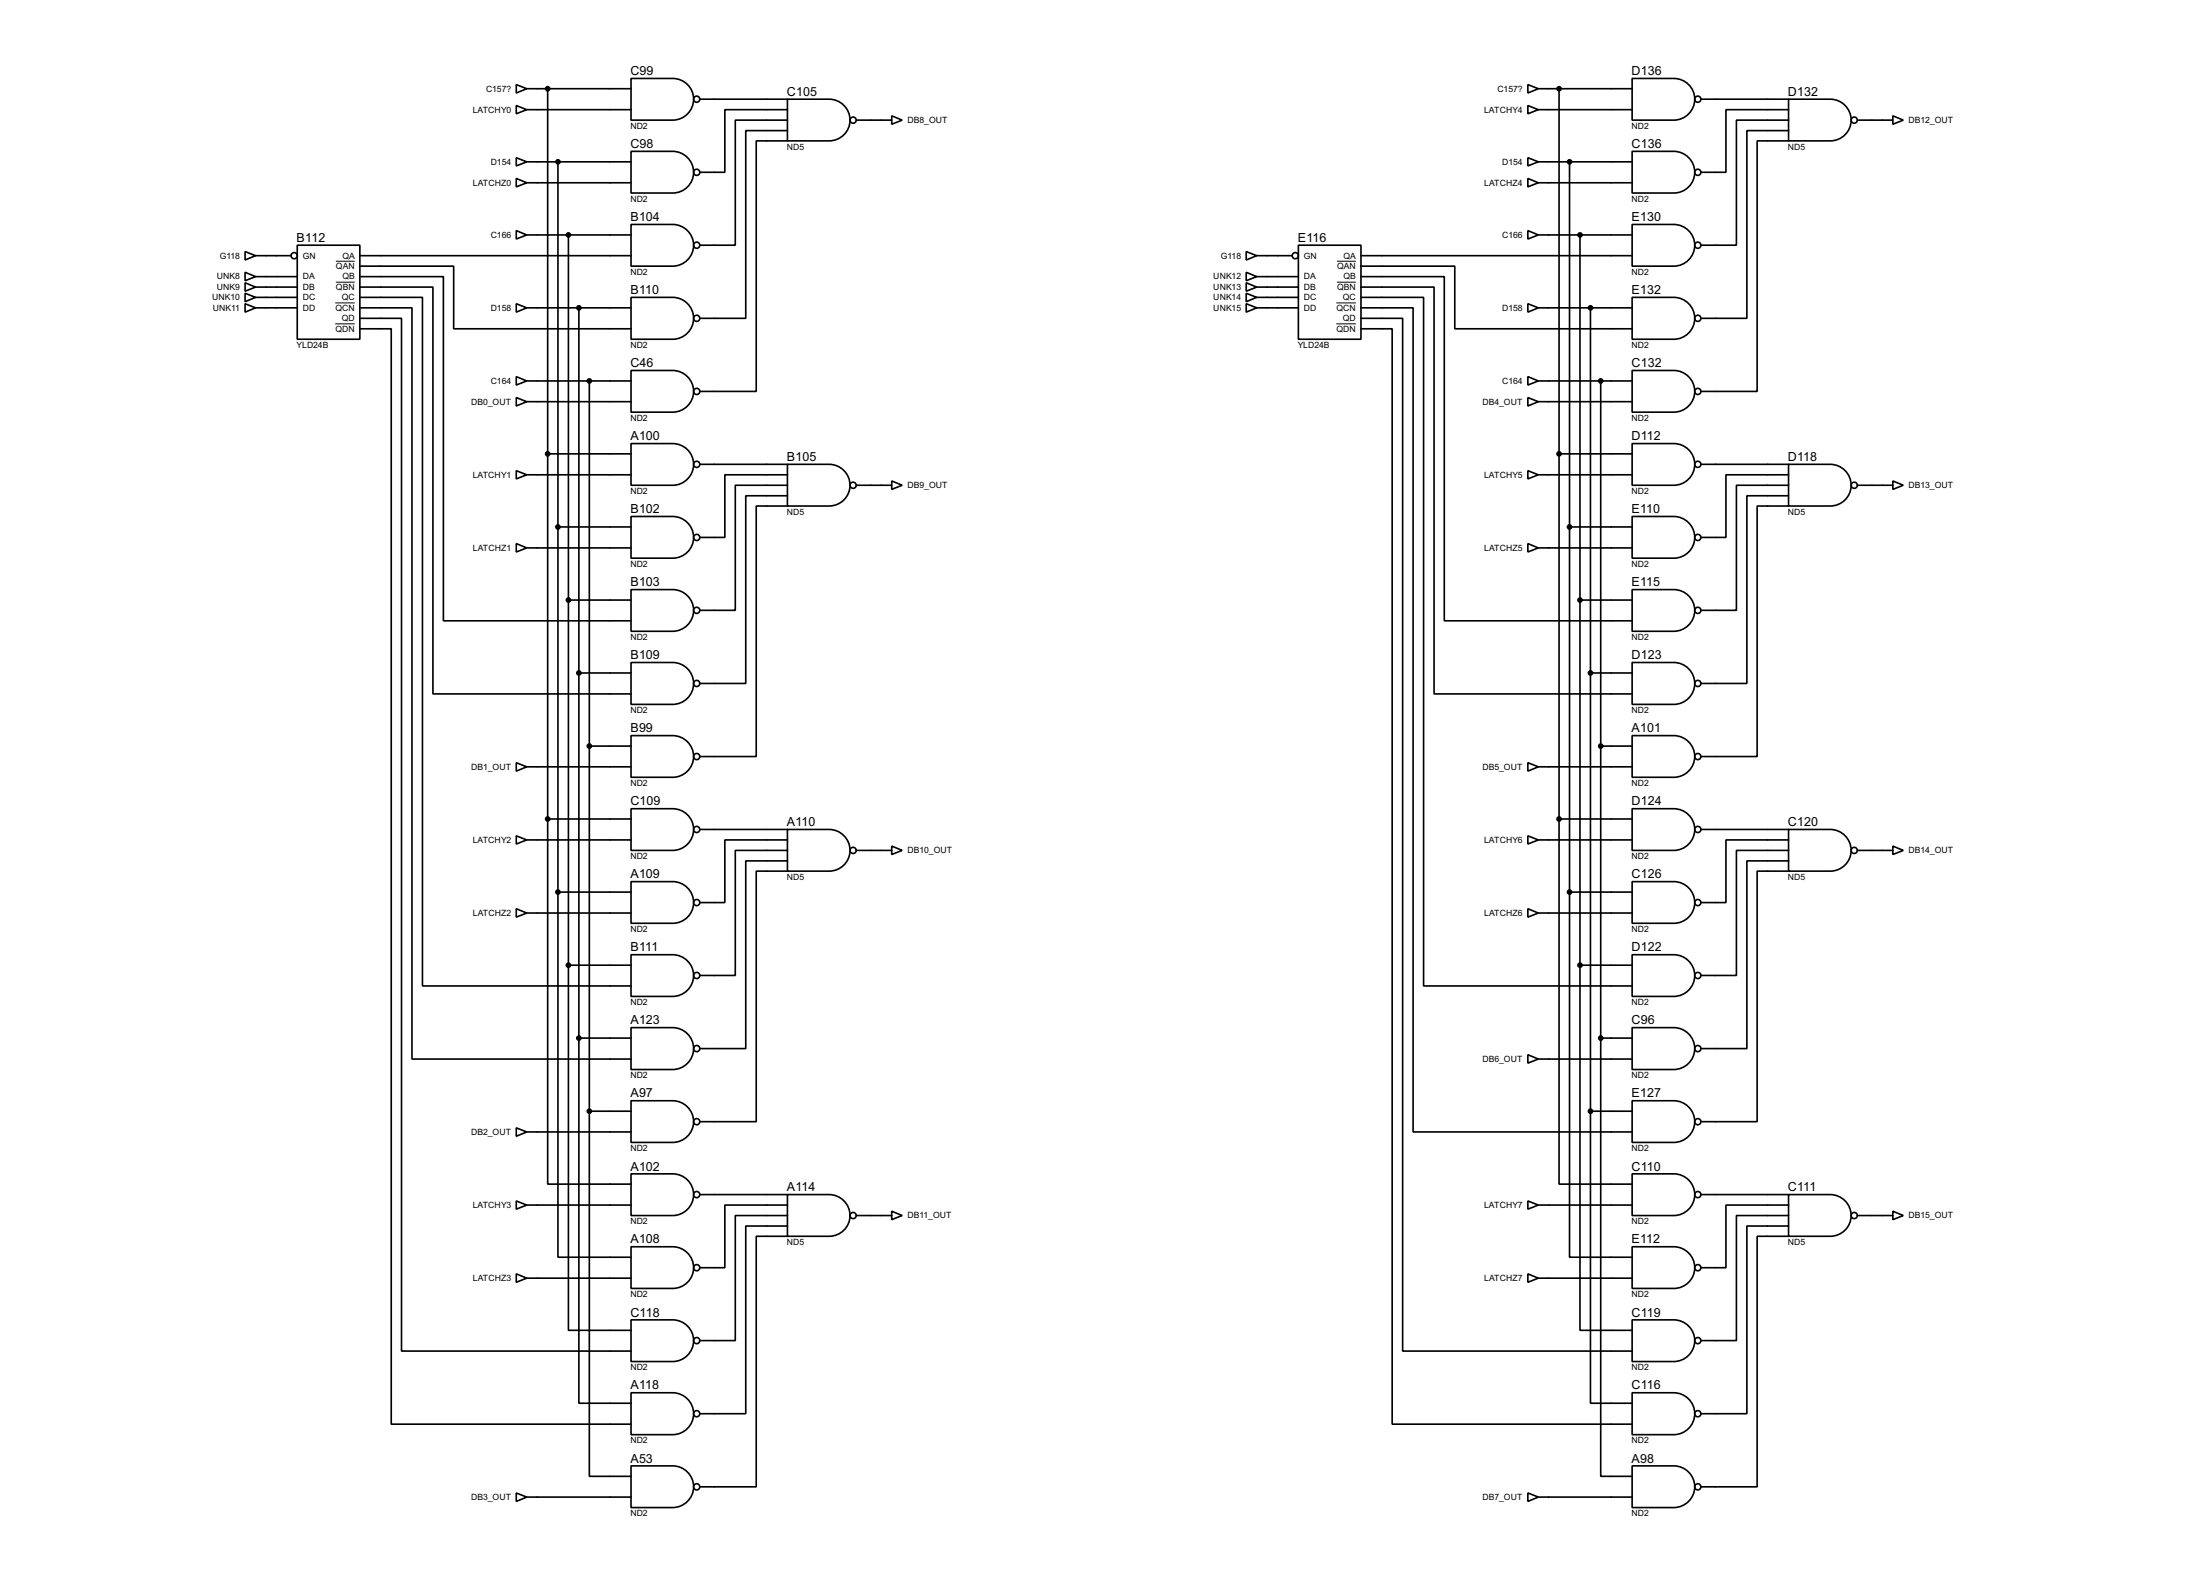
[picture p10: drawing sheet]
<svg xmlns="http://www.w3.org/2000/svg" width="536mm" height="383mm" viewBox="0 0 536 383" stroke-linecap="round" stroke-linejoin="round" font-family="sans-serif">
<g fill="none" stroke="#000" stroke-width=".4">
<path d="M153.7 19.1h10.2a5.1 5.1 0 0 1 5.1 5.1 5.1 5.1 0 0 1-5.1 5.1h-10.2zM397.6 19.1h10.1a5.1 5.1 0 0 1 5.1 5.1 5.1 5.1 0 0 1-5.1 5.1h-10.1zM125.8 20.6l2.5 1-2.5 1.1zM125.8 38.4l2.5 1-2.5 1zM125.8 25.7l2.5 1-2.5 1zM128.3 26.7h25.4M128.3 21.6h25.4M128.3 39.4h25.4M133.4 21.6v177.8M135.9 39.4v177.8M153.7 36.9h10.2a5.1 5.1 0 0 1 5.1 5 5.1 5.1 0 0 1-5.1 5.1h-10.2zM170.5 24.2h21.3"/>
<path d="M191.8 24.2h10.2a5.1 5.1 0 0 1 5.1 5 5.1 5.1 0 0 1-5.1 5.1h-10.2zM191.8 26.7h-15.2v15.3h-6.1M191.8 29.3h-12.7v30.4h-8.6M191.8 31.8h-10.1v45.7h-11.2M191.8 34.3h-7.6v61h-13.7M208.6 29.3h8.6M217.2 28.2l2.6 1.1-2.6 1zM372.2 20.6l2.5 1-2.5 1.1zM372.2 25.7l2.5 1-2.5 1zM372.2 38.4l2.5 1-2.5 1zM374.7 26.7h22.9M374.7 21.6h22.9"/>
<path d="M374.7 39.4h22.9M379.8 21.6v177.8M382.3 39.4v177.8M397.6 36.9h10.1a5.1 5.1 0 0 1 5.1 5 5.1 5.1 0 0 1-5.1 5.1h-10.1zM414.3 24.2h21.4M435.7 24.2h10.1a5.1 5.1 0 0 1 5.1 5 5.1 5.1 0 0 1-5.1 5.1h-10.1zM435.7 29.3h-12.7v30.4h-8.7M435.7 34.3h-7.7v61h-13.7M435.7 31.8h-10.2v45.7h-11.2M435.7 26.7h-15.3v15.3h-6.1M452.4 29.3h8.7M461.1 28.2l2.5 1.1-2.5 1z"/>
<path d="M72.4 59.7h15.3v22.9h-15.3zM125.8 56.2l2.5 1-2.5 1zM125.8 43.5l2.5 1-2.5 1zM128.3 44.5h25.4M128.3 57.2h25.4M138.5 57.2v177.8M153.7 54.7h10.2a5.1 5.1 0 0 1 5.1 5 5.1 5.1 0 0 1-5.1 5.1h-10.2zM316.3 59.7h15.2v22.9h-15.2zM372.2 43.5l2.5 1-2.5 1zM372.2 56.2l2.5 1-2.5 1zM374.7 44.5h22.9M374.7 57.2h22.9"/>
<path d="M384.9 57.2v177.8M397.6 54.7h10.1a5.1 5.1 0 0 1 5.1 5 5.1 5.1 0 0 1-5.1 5.1h-10.1zM59.7 61.3l2.6 1-2.6 1zM59.7 66.3l2.6 1.1-2.6 1zM59.7 74l2.6 1-2.6 1zM59.7 71.4l2.6 1-2.6 1.1zM59.7 68.9l2.6 1-2.6 1zM62.3 62.3h8.6M62.3 67.4h10.1M62.3 75h10.1M62.3 72.4h10.1M62.3 69.9h10.1"/>
<path d="M87.7 67.4h20.3v83.8h45.7M87.7 64.8h22.8v15.3h43.2M87.7 69.9h17.8v99.1h48.2M87.7 72.4h15.2v167.7h50.8M87.7 77.5h10.1v251.5h55.9M87.7 75h12.7v182.9h53.3M87.7 62.3h66M125.8 74l2.5 1-2.5 1zM128.3 75h25.4M141 75v177.8M153.7 72.4h10.2a5.1 5.1 0 0 1 5.1 5.1 5.1 5.1 0 0 1-5.1 5.1h-10.2zM303.6 61.3l2.5 1-2.5 1z"/>
<path d="M303.6 66.3l2.5 1.1-2.5 1zM303.6 68.9l2.5 1-2.5 1zM303.6 71.4l2.5 1-2.5 1.1zM303.6 74l2.5 1-2.5 1zM306.1 62.3h8.7M306.1 67.4h10.2M306.1 75h10.2M306.1 72.4h10.2M306.1 69.9h10.2M331.5 67.4h20.3v83.8h45.8M331.5 64.8h22.9v15.3h43.2M331.5 75h12.7v200.6h53.4"/>
<path d="M331.5 72.4h15.3v167.7h50.8M331.5 77.5h10.2v251.5h55.9M331.5 69.9h17.8v99.1h48.3M331.5 62.3h66.1M372.2 74l2.5 1-2.5 1zM374.7 75h22.9M387.4 75v195.6M397.6 72.4h10.1a5.1 5.1 0 0 1 5.1 5.1 5.1 5.1 0 0 1-5.1 5.1h-10.1zM87.7 80.1h7.6v266.7h58.4M125.8 91.7l2.5 1.1-2.5 1zM125.8 96.8l2.5 1-2.5 1.1zM128.3 97.8h25.4"/>
<path d="M128.3 92.8h25.4M143.6 92.8v177.8M153.7 90.2h10.2a5.1 5.1 0 0 1 5.1 5.1 5.1 5.1 0 0 1-5.1 5.1h-10.2zM331.5 80.1h7.6v266.7h58.5M372.2 91.7l2.5 1.1-2.5 1zM372.2 96.8l2.5 1-2.5 1.1zM374.7 97.8h22.9M374.7 92.8h22.9M389.9 92.8v160M397.6 90.2h10.1a5.1 5.1 0 0 1 5.1 5.1 5.1 5.1 0 0 1-5.1 5.1h-10.1zM125.8 114.6l2.5 1-2.5 1zM128.3 115.6h25.4"/>
<path d="M133.4 110.5h20.3M153.7 108h10.2a5.1 5.1 0 0 1 5.1 5.1 5.1 5.1 0 0 1-5.1 5.1h-10.2zM170.5 113.1h21.3M191.8 113.1h10.2a5.1 5.1 0 0 1 5.1 5 5.1 5.1 0 0 1-5.1 5.1h-10.2zM191.8 115.6h-15.2v15.3h-6.1M191.8 118.2h-12.7v30.4h-8.6M208.6 118.2h8.6M217.2 117.1l2.6 1.1-2.6 1zM372.2 114.6l2.5 1-2.5 1zM374.7 115.6h22.9M379.8 110.5h17.8M397.6 108h10.1a5.1 5.1 0 0 1 5.1 5.1 5.1 5.1 0 0 1-5.1 5.1h-10.1z"/>
<path d="M414.3 113.1h21.4M435.7 113.1h10.1a5.1 5.1 0 0 1 5.1 5 5.1 5.1 0 0 1-5.1 5.1h-10.1zM435.7 118.2h-12.7v30.4h-8.7M435.7 115.6h-15.3v15.3h-6.1M452.4 118.2h8.7M461.1 117.1l2.5 1.1-2.5 1zM125.8 132.4l2.5 1-2.5 1zM128.3 133.4h25.4M135.9 128.3h17.8M153.7 125.8h10.2a5.1 5.1 0 0 1 5.1 5 5.1 5.1 0 0 1-5.1 5.1h-10.2zM191.8 123.2h-7.6v61h-13.7M191.8 120.7h-10.1v45.7h-11.2"/>
<path d="M372.2 132.4l2.5 1-2.5 1zM374.7 133.4h22.9M382.3 128.3h15.3M397.6 125.8h10.1a5.1 5.1 0 0 1 5.1 5 5.1 5.1 0 0 1-5.1 5.1h-10.1zM435.7 123.2h-7.7v61h-13.7M435.7 120.7h-10.2v45.7h-11.2M138.5 146.1h15.2M153.7 143.6h10.2a5.1 5.1 0 0 1 5.1 5 5.1 5.1 0 0 1-5.1 5.1h-10.2zM384.9 146.1h12.7M397.6 143.6h10.1a5.1 5.1 0 0 1 5.1 5 5.1 5.1 0 0 1-5.1 5.1h-10.1zM141 163.9h12.7M153.7 179.1h10.2a5.1 5.1 0 0 1 5.1 5.1 5.1 5.1 0 0 1-5.1 5.1h-10.2z"/>
<path d="M153.7 161.3h10.2a5.1 5.1 0 0 1 5.1 5.1 5.1 5.1 0 0 1-5.1 5.1h-10.2zM387.4 163.9h10.2M397.6 179.1h10.1a5.1 5.1 0 0 1 5.1 5.1 5.1 5.1 0 0 1-5.1 5.1h-10.1zM397.6 161.3h10.1a5.1 5.1 0 0 1 5.1 5.1 5.1 5.1 0 0 1-5.1 5.1h-10.1zM125.8 185.7l2.5 1-2.5 1.1zM128.3 186.7h25.4M133.4 199.4v88.9h20.3M133.4 199.4h20.3M143.6 181.7h10.1M153.7 196.9h10.2a5.1 5.1 0 0 1 5.1 5.1 5.1 5.1 0 0 1-5.1 5.1h-10.2zM372.2 185.7l2.5 1-2.5 1.1zM374.7 186.7h22.9"/>
<path d="M379.8 199.4v88.9h17.8M379.8 199.4h17.8M389.9 181.7h7.7M397.6 196.9h10.1a5.1 5.1 0 0 1 5.1 5.1 5.1 5.1 0 0 1-5.1 5.1h-10.1zM125.8 203.5l2.5 1-2.5 1zM128.3 204.5h25.4M135.9 217.2v88.9h17.8M135.9 217.2h17.8M153.7 214.7h10.2a5.1 5.1 0 0 1 5.1 5 5.1 5.1 0 0 1-5.1 5.1h-10.2zM170.5 202h21.3M191.8 202h10.2a5.1 5.1 0 0 1 5.1 5 5.1 5.1 0 0 1-5.1 5.1h-10.2zM191.8 209.6h-10.1v45.7h-11.2"/>
<path d="M191.8 212.1h-7.6v61h-13.7M191.8 207.1h-12.7v30.4h-8.6M191.8 204.5h-15.2v15.3h-6.1M208.6 207.1h8.6M217.2 206l2.6 1.1-2.6 1zM372.2 203.5l2.5 1-2.5 1zM374.7 204.5h22.9M382.3 217.2v88.9h15.3M382.3 217.2h15.3M397.6 214.7h10.1a5.1 5.1 0 0 1 5.1 5 5.1 5.1 0 0 1-5.1 5.1h-10.1zM414.3 202h21.4M435.7 202h10.1a5.1 5.1 0 0 1 5.1 5 5.1 5.1 0 0 1-5.1 5.1h-10.1z"/>
<path d="M435.7 204.5h-15.3v15.3h-6.1M435.7 209.6h-10.2v45.7h-11.2M435.7 212.1h-7.7v61h-13.7M435.7 207.1h-12.7v30.4h-8.7M452.4 207.1h8.7M461.1 206l2.5 1.1-2.5 1zM125.8 221.3l2.5 1-2.5 1zM128.3 222.3h25.4M138.5 235v88.9h15.2M138.5 235h15.2M153.7 232.5h10.2a5.1 5.1 0 0 1 5.1 5 5.1 5.1 0 0 1-5.1 5.1h-10.2zM372.2 221.3l2.5 1-2.5 1z"/>
<path d="M374.7 222.3h22.9M384.9 235v88.9h12.7M384.9 235h12.7M397.6 232.5h10.1a5.1 5.1 0 0 1 5.1 5 5.1 5.1 0 0 1-5.1 5.1h-10.1zM141 252.8v88.9h12.7M141 252.8h12.7M153.7 250.2h10.2a5.1 5.1 0 0 1 5.1 5.1 5.1 5.1 0 0 1-5.1 5.1h-10.2zM372.2 256.8l2.5 1.1-2.5 1zM374.7 257.9h22.9M389.9 252.8v106.7h7.7M389.9 252.8h7.7M397.6 250.2h10.1a5.1 5.1 0 0 1 5.1 5.1 5.1 5.1 0 0 1-5.1 5.1h-10.1z"/>
<path d="M125.8 274.6l2.5 1-2.5 1.1zM128.3 275.6h25.4M143.6 270.6v88.9h10.1M143.6 270.6h10.1M153.7 268h10.2a5.1 5.1 0 0 1 5.1 5.1 5.1 5.1 0 0 1-5.1 5.1h-10.2zM387.4 270.6v71.1h10.2M387.4 270.6h10.2M397.6 268h10.1a5.1 5.1 0 0 1 5.1 5.1 5.1 5.1 0 0 1-5.1 5.1h-10.1zM125.8 292.4l2.5 1-2.5 1zM128.3 293.4h25.4M153.7 285.8h10.2a5.1 5.1 0 0 1 5.1 5.1 5.1 5.1 0 0 1-5.1 5.1h-10.2zM170.5 290.9h21.3"/>
<path d="M191.8 290.9h10.2a5.1 5.1 0 0 1 5.1 5 5.1 5.1 0 0 1-5.1 5.1h-10.2zM191.8 293.4h-15.2v15.3h-6.1M191.8 296h-12.7v30.4h-8.6M191.8 298.5h-10.1v45.7h-11.2M208.6 296h8.6M217.2 294.9l2.6 1.1-2.6 1zM372.2 292.4l2.5 1-2.5 1zM374.7 293.4h22.9M397.6 285.8h10.1a5.1 5.1 0 0 1 5.1 5.1 5.1 5.1 0 0 1-5.1 5.1h-10.1zM414.3 290.9h21.4M435.7 290.9h10.1a5.1 5.1 0 0 1 5.1 5 5.1 5.1 0 0 1-5.1 5.1h-10.1zM435.7 298.5h-10.2v45.7h-11.2"/>
<path d="M435.7 293.4h-15.3v15.3h-6.1M435.7 296h-12.7v30.4h-8.7M452.4 296h8.7M461.1 294.9l2.5 1.1-2.5 1zM125.8 310.2l2.5 1-2.5 1zM128.3 311.2h25.4M153.7 303.6h10.2a5.1 5.1 0 0 1 5.1 5 5.1 5.1 0 0 1-5.1 5.1h-10.2zM191.8 301h-7.6v61h-13.7M372.2 310.2l2.5 1-2.5 1zM374.7 311.2h22.9M397.6 303.6h10.1a5.1 5.1 0 0 1 5.1 5 5.1 5.1 0 0 1-5.1 5.1h-10.1zM435.7 301h-7.7v61h-13.7"/>
<path d="M153.7 321.4h10.2a5.1 5.1 0 0 1 5.1 5 5.1 5.1 0 0 1-5.1 5.1h-10.2zM153.7 339.1h10.2a5.1 5.1 0 0 1 5.1 5.1 5.1 5.1 0 0 1-5.1 5.1h-10.2zM397.6 339.1h10.1a5.1 5.1 0 0 1 5.1 5.1 5.1 5.1 0 0 1-5.1 5.1h-10.1zM397.6 321.4h10.1a5.1 5.1 0 0 1 5.1 5 5.1 5.1 0 0 1-5.1 5.1h-10.1zM153.7 356.9h10.2a5.1 5.1 0 0 1 5.1 5.1 5.1 5.1 0 0 1-5.1 5.1h-10.2zM397.6 356.9h10.1a5.1 5.1 0 0 1 5.1 5.1 5.1 5.1 0 0 1-5.1 5.1h-10.1zM125.8 363.5l2.5 1-2.5 1.1zM128.3 364.5h25.4M372.2 363.5l2.5 1-2.5 1.1zM374.7 364.5h22.9"/>
<circle cx="169.7" cy="24.2" r=".75"/>
<circle cx="207.8" cy="29.3" r=".75"/>
<circle cx="413.5" cy="24.2" r=".75"/>
<circle cx="451.6" cy="29.3" r=".75"/>
<circle cx="169.7" cy="59.7" r=".75"/>
<circle cx="169.7" cy="42" r=".75"/>
<circle cx="413.5" cy="59.7" r=".75"/>
<circle cx="413.5" cy="42" r=".75"/>
<circle cx="71.6" cy="62.3" r=".75"/>
<circle cx="169.7" cy="77.5" r=".75"/>
<circle cx="315.5" cy="62.3" r=".75"/>
<circle cx="413.5" cy="77.5" r=".75"/>
<circle cx="169.7" cy="95.3" r=".75"/>
<circle cx="413.5" cy="95.3" r=".75"/>
<circle cx="169.7" cy="113.1" r=".75"/>
<circle cx="207.8" cy="118.2" r=".75"/>
<circle cx="413.5" cy="113.1" r=".75"/>
<circle cx="451.6" cy="118.2" r=".75"/>
<circle cx="169.7" cy="130.9" r=".75"/>
<circle cx="413.5" cy="130.9" r=".75"/>
<circle cx="169.7" cy="148.6" r=".75"/>
<circle cx="413.5" cy="148.6" r=".75"/>
<circle cx="169.7" cy="166.4" r=".75"/>
<circle cx="413.5" cy="166.4" r=".75"/>
<circle cx="169.7" cy="184.2" r=".75"/>
<circle cx="413.5" cy="184.2" r=".75"/>
<circle cx="169.7" cy="219.8" r=".75"/>
<circle cx="169.7" cy="202" r=".75"/>
<circle cx="207.8" cy="207.1" r=".75"/>
<circle cx="413.5" cy="219.8" r=".75"/>
<circle cx="413.5" cy="202" r=".75"/>
<circle cx="451.6" cy="207.1" r=".75"/>
<circle cx="169.7" cy="237.5" r=".75"/>
<circle cx="413.5" cy="237.5" r=".75"/>
<circle cx="169.7" cy="255.3" r=".75"/>
<circle cx="413.5" cy="255.3" r=".75"/>
<circle cx="169.7" cy="273.1" r=".75"/>
<circle cx="413.5" cy="273.1" r=".75"/>
<circle cx="169.7" cy="290.9" r=".75"/>
<circle cx="207.8" cy="296" r=".75"/>
<circle cx="413.5" cy="290.9" r=".75"/>
<circle cx="451.6" cy="296" r=".75"/>
<circle cx="169.7" cy="308.7" r=".75"/>
<circle cx="413.5" cy="308.7" r=".75"/>
<circle cx="169.7" cy="326.4" r=".75"/>
<circle cx="413.5" cy="326.4" r=".75"/>
<circle cx="169.7" cy="344.2" r=".75"/>
<circle cx="413.5" cy="344.2" r=".75"/>
<circle cx="169.7" cy="362" r=".75"/>
<circle cx="413.5" cy="362" r=".75"/>
</g>
<path d="M81.7 73.8h4.7M81.7 78.9h4.7M81.8 63.6h4.6M81.8 68.7h4.6M325.5 73.8h4.8M325.5 78.9h4.8M325.7 63.6h4.6M325.7 68.7h4.6" fill="none" stroke="#000" stroke-width=".24"/>
<g fill="#000" stroke="#000" stroke-width=".4">
<circle cx="133.4" cy="21.6" r=".5"/>
<circle cx="135.9" cy="39.4" r=".5"/>
<circle cx="379.7" cy="21.6" r=".5"/>
<circle cx="382.3" cy="39.4" r=".5"/>
<circle cx="138.4" cy="57.2" r=".5"/>
<circle cx="384.8" cy="57.2" r=".5"/>
<circle cx="141" cy="75" r=".5"/>
<circle cx="387.4" cy="75" r=".5"/>
<circle cx="143.5" cy="92.8" r=".5"/>
<circle cx="389.9" cy="92.8" r=".5"/>
<circle cx="133.4" cy="110.5" r=".5"/>
<circle cx="379.7" cy="110.5" r=".5"/>
<circle cx="135.9" cy="128.3" r=".5"/>
<circle cx="382.3" cy="128.3" r=".5"/>
<circle cx="138.4" cy="146.1" r=".5"/>
<circle cx="384.8" cy="146.1" r=".5"/>
<circle cx="141" cy="163.9" r=".5"/>
<circle cx="387.4" cy="163.9" r=".5"/>
<circle cx="133.4" cy="199.4" r=".5"/>
<circle cx="143.5" cy="181.7" r=".5"/>
<circle cx="379.7" cy="199.4" r=".5"/>
<circle cx="389.9" cy="181.7" r=".5"/>
<circle cx="135.9" cy="217.2" r=".5"/>
<circle cx="382.3" cy="217.2" r=".5"/>
<circle cx="138.4" cy="235" r=".5"/>
<circle cx="384.8" cy="235" r=".5"/>
<circle cx="141" cy="252.8" r=".5"/>
<circle cx="389.9" cy="252.8" r=".5"/>
<circle cx="143.5" cy="270.6" r=".5"/>
<circle cx="387.4" cy="270.6" r=".5"/>
</g>
<g font-size="3.4">
<text x="153.6" y="18.3">C99</text>
<text x="191.7" y="23.3">C105</text>
<text x="397.4" y="18.3">D136</text>
<text x="435.5" y="23.3">D132</text>
<text x="153.6" y="36">C98</text>
<text x="397.4" y="36">C136</text>
<text x="153.6" y="53.9">B104</text>
<text x="397.4" y="53.9">E130</text>
<text x="72.3" y="58.9">B112</text>
<text x="316.1" y="58.9">E116</text>
<text x="153.6" y="71.6">B110</text>
<text x="397.4" y="71.6">E132</text>
<text x="153.6" y="89.4">C46</text>
<text x="397.4" y="89.4">C132</text>
<text x="153.6" y="107.2">A100</text>
<text x="397.4" y="107.2">D112</text>
<text x="191.7" y="112.2">B105</text>
<text x="435.5" y="112.2">D118</text>
<text x="153.6" y="124.9">B102</text>
<text x="397.4" y="124.9">E110</text>
<text x="153.6" y="142.8">B103</text>
<text x="397.4" y="142.8">E115</text>
<text x="153.6" y="160.5">B109</text>
<text x="397.4" y="160.5">D123</text>
<text x="153.6" y="178.3">B99</text>
<text x="397.4" y="178.3">A101</text>
<text x="153.6" y="196.1">C109</text>
<text x="397.4" y="196.1">D124</text>
<text x="191.7" y="201.2">A110</text>
<text x="435.5" y="201.2">C120</text>
<text x="153.6" y="213.9">A109</text>
<text x="397.4" y="213.9">C126</text>
<text x="153.6" y="231.7">B111</text>
<text x="397.4" y="231.7">D122</text>
<text x="153.6" y="249.4">A123</text>
<text x="397.4" y="249.4">C96</text>
<text x="153.6" y="267.2">A97</text>
<text x="397.4" y="267.2">E127</text>
<text x="153.6" y="285">A102</text>
<text x="397.4" y="285">C110</text>
<text x="191.7" y="290.1">A114</text>
<text x="435.5" y="290.1">C111</text>
<text x="153.6" y="302.8">A108</text>
<text x="397.4" y="302.8">E112</text>
<text x="153.6" y="320.6">C118</text>
<text x="397.4" y="320.6">C119</text>
<text x="153.6" y="338.3">A118</text>
<text x="397.4" y="338.3">C116</text>
<text x="153.6" y="356.1">A53</text>
<text x="397.4" y="356.1">A98</text>
</g>
<g font-size="2.4">
<text x="118.4" y="22.3">C157?</text>
<text x="364.7" y="22.3">C157?</text>
<text x="115.1" y="27.4">LATCHY0</text>
<text x="221" y="30">DB8_OUT</text>
<text x="361.5" y="27.4">LATCHY4</text>
<text x="464.9" y="30">DB12_OUT</text>
<text x="153.5" y="31.4">ND2</text>
<text x="397.4" y="31.4">ND2</text>
<text x="119.5" y="40.1">D154</text>
<text x="191.6" y="36.4">ND5</text>
<text x="365.9" y="40.1">D154</text>
<text x="435.5" y="36.4">ND5</text>
<text x="115.2" y="45.2">LATCHZ0</text>
<text x="361.5" y="45.2">LATCHZ4</text>
<text x="153.5" y="49.1">ND2</text>
<text x="397.4" y="49.1">ND2</text>
<text x="119.5" y="57.9">C166</text>
<text x="365.9" y="57.9">C166</text>
<text x="53.5" y="62.9">G118</text>
<text x="73.7" y="62.9">GN</text>
<text x="81.8" y="65.5">QAN</text>
<text x="83.4" y="62.9">QA</text>
<text x="297.4" y="62.9">G118</text>
<text x="317.6" y="62.9">GN</text>
<text x="325.7" y="65.5">QAN</text>
<text x="327.2" y="62.9">QA</text>
<text x="52.8" y="68.1">UNK8</text>
<text x="52.8" y="70.6">UNK9</text>
<text x="73.7" y="68.1">DA</text>
<text x="73.7" y="70.6">DB</text>
<text x="81.8" y="70.6">QBN</text>
<text x="83.4" y="68.1">QB</text>
<text x="153.5" y="66.9">ND2</text>
<text x="295.5" y="68.1">UNK12</text>
<text x="295.5" y="70.6">UNK13</text>
<text x="317.6" y="68.1">DA</text>
<text x="317.6" y="70.6">DB</text>
<text x="325.7" y="70.6">QBN</text>
<text x="327.2" y="68.1">QB</text>
<text x="397.4" y="66.9">ND2</text>
<text x="51.7" y="73.1">UNK10</text>
<text x="51.8" y="75.6">UNK11</text>
<text x="73.7" y="73.1">DC</text>
<text x="73.7" y="75.6">DD</text>
<text x="81.7" y="75.6">QCN</text>
<text x="83.2" y="73.1">QC</text>
<text x="119.5" y="75.6">D158</text>
<text x="295.5" y="73.1">UNK14</text>
<text x="295.5" y="75.6">UNK15</text>
<text x="317.6" y="73.1">DC</text>
<text x="317.6" y="75.6">DD</text>
<text x="325.5" y="75.6">QCN</text>
<text x="327.1" y="73.1">QC</text>
<text x="365.9" y="75.6">D158</text>
<text x="81.7" y="80.8">QDN</text>
<text x="83.2" y="78.2">QD</text>
<text x="325.5" y="80.8">QDN</text>
<text x="327.1" y="78.2">QD</text>
<text x="72.2" y="84.7">YLD24B</text>
<text x="153.5" y="84.7">ND2</text>
<text x="316.1" y="84.7">YLD24B</text>
<text x="397.4" y="84.7">ND2</text>
<text x="119.5" y="93.5">C164</text>
<text x="365.9" y="93.5">C164</text>
<text x="114.7" y="98.5">DB0_OUT</text>
<text x="361.1" y="98.5">DB4_OUT</text>
<text x="153.5" y="102.4">ND2</text>
<text x="397.4" y="102.4">ND2</text>
<text x="115.1" y="116.3">LATCHY1</text>
<text x="221" y="118.9">DB9_OUT</text>
<text x="361.5" y="116.3">LATCHY5</text>
<text x="464.9" y="118.9">DB13_OUT</text>
<text x="153.5" y="120.3">ND2</text>
<text x="191.6" y="125.3">ND5</text>
<text x="397.4" y="120.3">ND2</text>
<text x="435.5" y="125.3">ND5</text>
<text x="115.2" y="134.1">LATCHZ1</text>
<text x="361.5" y="134.1">LATCHZ5</text>
<text x="153.5" y="138">ND2</text>
<text x="397.4" y="138">ND2</text>
<text x="153.5" y="155.8">ND2</text>
<text x="397.4" y="155.8">ND2</text>
<text x="153.5" y="173.6">ND2</text>
<text x="397.4" y="173.6">ND2</text>
<text x="114.7" y="187.4">DB1_OUT</text>
<text x="153.5" y="191.4">ND2</text>
<text x="361.1" y="187.4">DB5_OUT</text>
<text x="397.4" y="191.4">ND2</text>
<text x="115.1" y="205.2">LATCHY2</text>
<text x="153.5" y="209.2">ND2</text>
<text x="221" y="207.8">DB10_OUT</text>
<text x="361.5" y="205.2">LATCHY6</text>
<text x="397.4" y="209.2">ND2</text>
<text x="464.9" y="207.8">DB14_OUT</text>
<text x="191.6" y="214.2">ND5</text>
<text x="435.5" y="214.2">ND5</text>
<text x="115.2" y="223">LATCHZ2</text>
<text x="153.5" y="226.9">ND2</text>
<text x="361.5" y="223">LATCHZ6</text>
<text x="397.4" y="226.9">ND2</text>
<text x="153.5" y="244.7">ND2</text>
<text x="397.4" y="244.7">ND2</text>
<text x="153.5" y="262.5">ND2</text>
<text x="361.1" y="258.6">DB6_OUT</text>
<text x="397.4" y="262.5">ND2</text>
<text x="114.7" y="276.3">DB2_OUT</text>
<text x="153.5" y="280.3">ND2</text>
<text x="397.4" y="280.3">ND2</text>
<text x="115.1" y="294.1">LATCHY3</text>
<text x="153.5" y="298.1">ND2</text>
<text x="221" y="296.7">DB11_OUT</text>
<text x="361.5" y="294.1">LATCHY7</text>
<text x="397.4" y="298.1">ND2</text>
<text x="464.9" y="296.7">DB15_OUT</text>
<text x="191.6" y="303.1">ND5</text>
<text x="435.5" y="303.1">ND5</text>
<text x="115.2" y="311.9">LATCHZ3</text>
<text x="361.5" y="311.9">LATCHZ7</text>
<text x="153.5" y="315.8">ND2</text>
<text x="397.4" y="315.8">ND2</text>
<text x="153.5" y="333.6">ND2</text>
<text x="397.4" y="333.6">ND2</text>
<text x="153.5" y="351.4">ND2</text>
<text x="397.4" y="351.4">ND2</text>
<text x="114.7" y="365.2">DB3_OUT</text>
<text x="361.1" y="365.2">DB7_OUT</text>
<text x="153.5" y="369.2">ND2</text>
<text x="397.4" y="369.2">ND2</text>
</g>
</svg>
